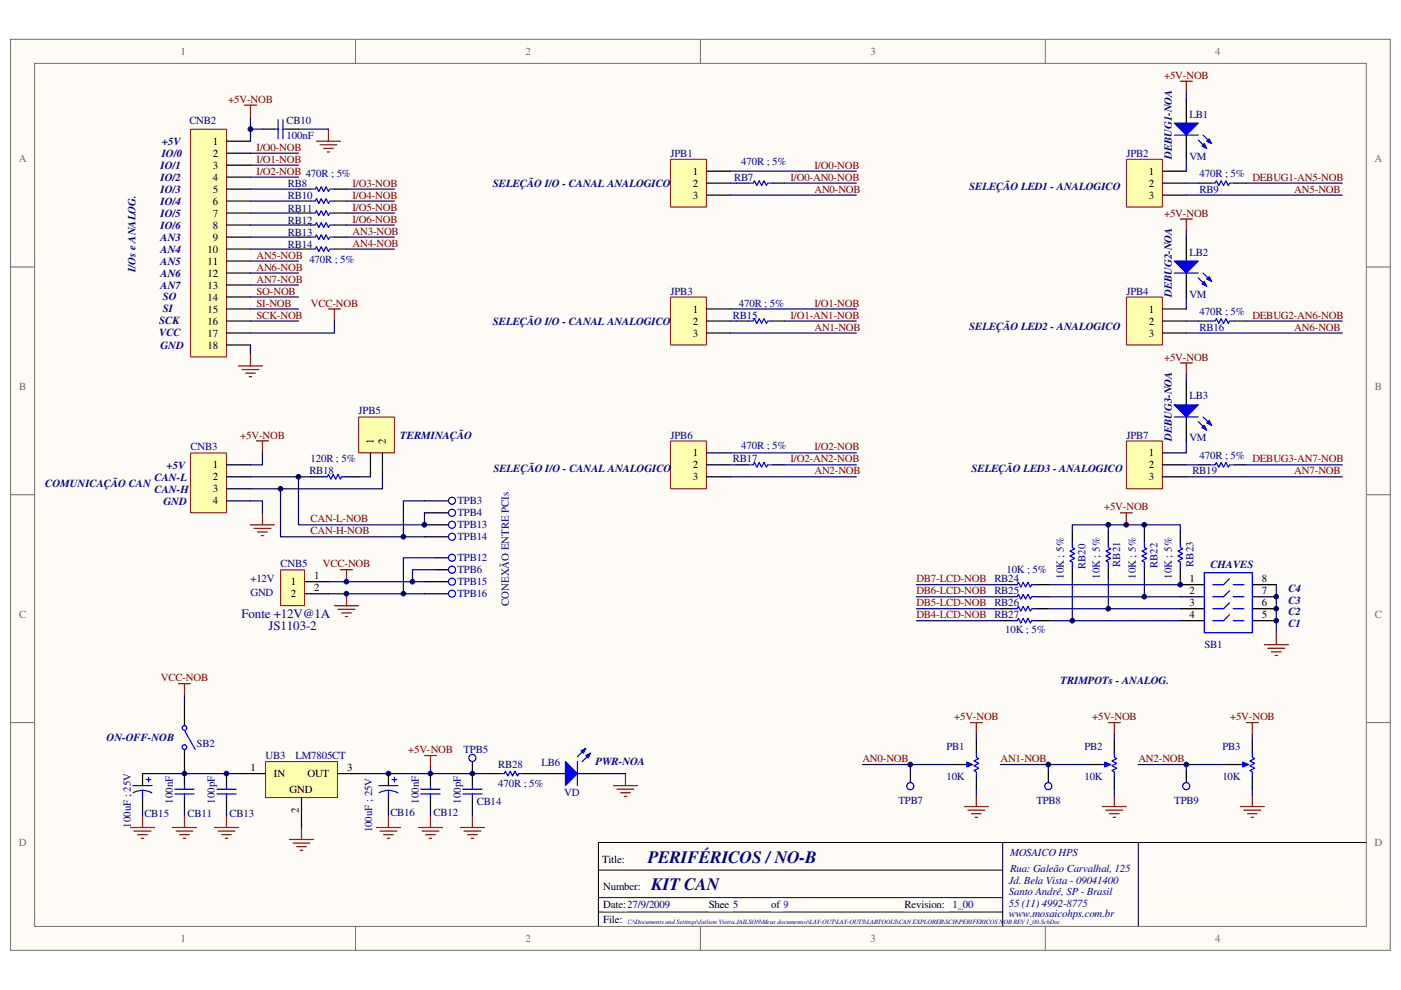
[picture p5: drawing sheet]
<svg xmlns="http://www.w3.org/2000/svg" width="297mm" height="210mm" viewBox="0 0 297 210" stroke-linecap="round" stroke-linejoin="round" font-family="sans-serif">
<path d="M2.3 8.4h292.5v193.2h-292.5z" fill="#fffcf8"/>
<path d="M2.2 8.3h292.6v193.3h-292.6z" fill="none" stroke="#706f64" stroke-width=".21"/>
<path d="M7.4 13.5h282.3v183h-282.3z" fill="#fffcf8"/>
<g fill="none" stroke="#706f64" stroke-width=".21">
<path d="M7.3 13.4h282.4v183.1h-282.4zM75.4 8.3v5.1M148.5 8.3v5.1M221.6 8.3v5.1M2.2 56.6h5.1M289.7 56.6h5.1M2.2 104.9h5.1M289.7 104.9h5.1M2.2 153.3h5.1M289.7 153.3h5.1M75.4 196.5v5.1M148.5 196.5v5.1"/>
<path d="M221.6 196.5v5.1"/>
</g>
<path d="M127.7 181h5v2.5h-5z" fill="#fff"/>
<path d="M127.7 181h5v2.5h-5z" fill="none" stroke="#fff" stroke-width=".21"/>
<path d="M127.9 186.9h8.9v2.5h-8.9z" fill="#fff"/>
<path d="M127.9 186.9h8.9v2.5h-8.9z" fill="none" stroke="#fff" stroke-width=".21"/>
<path d="M127.9 193.7h5.1v2.5h-5.1z" fill="#fff"/>
<path d="M127.9 193.7h5.1v2.5h-5.1z" fill="none" stroke="#fff" stroke-width=".21"/>
<path d="M212.6 178.7v17.8M241.3 178.7v17.8M289.7 178.7h-162.8v17.8M126.9 184.6h85.7M126.9 190.4h85.7M126.9 193.4h85.7" fill="none" stroke="#000" stroke-width=".21"/>
<path d="M127.9 190.7h5.1v2.5h-5.1z" fill="#fff"/>
<path d="M127.9 190.7h5.1v2.5h-5.1z" fill="none" stroke="#fff" stroke-width=".21"/>
<path d="M150.3 190.7h5.1v2.5h-5.1z" fill="#fff"/>
<path d="M150.3 190.7h5.1v2.5h-5.1z" fill="none" stroke="#fff" stroke-width=".21"/>
<path d="M163.6 190.7h2.4v2.5h-2.4z" fill="#fff"/>
<path d="M163.5 190.7h2.5v2.5h-2.5z" fill="none" stroke="#fff" stroke-width=".21"/>
<path d="M191.8 190.7h9.3v2.5h-9.3z" fill="#fff"/>
<path d="M191.8 190.7h9.3v2.5h-9.3z" fill="none" stroke="#fff" stroke-width=".21"/>
<path d="M243.9 184h43.2v7.4h-43.2z" fill="none" stroke="#ffffe8" stroke-width=".21"/>
<path d="M65.8 101.1h2.6M73.5 101.1h2.5" fill="none" stroke="#000" stroke-width=".25"/>
<path d="M68.4 101.1h1l.2-.5 .5 1 .6-1 .5 1 .5-1 .5 1 .2-.5h1.1" fill="none" stroke="#00f" stroke-width=".25"/>
<path d="M40.4 96.1h7.6v12.7h-7.6z" fill="#ffffb0"/>
<path d="M40.4 96.1h7.6v12.7h-7.6z" fill="none" stroke="#800000" stroke-width=".21"/>
<path d="M48 98.6h5.1M48 101.1h5.1M48 103.7h5.1M48 106.2h5.1" fill="none" stroke="#000" stroke-width=".25"/>
<path d="M54.4 93.5h2.5M55.6 93.5v2.6M53.1 111.3h5.1M53.9 112.1h3.5M54.6 112.8h2.1M55.4 113.6h.5M55.6 108.8v2.5" fill="none" stroke="#800000" stroke-width=".25"/>
<path d="M55.6 96.1v2.5h-2.5M53.1 106.2h2.5v2.6" fill="none" stroke="#000080" stroke-width=".25"/>
<path d="M76 88.5h7.6v7.6h-7.6z" fill="#ffffb0"/>
<path d="M76 88.5h7.6v7.6h-7.6z" fill="none" stroke="#800000" stroke-width=".21"/>
<path d="M78.5 96.1v5M81.1 96.1v5M90 106.2h5.1M90 108.8h5.1" fill="none" stroke="#000" stroke-width=".25"/>
<path d="M53.1 101.1h12.7M59.5 103.7v10.2h30.5M76 101.1h2.5M81.1 101.1v2.6h-28" fill="none" stroke="#000080" stroke-width=".25"/>
<g fill="none" stroke="#00f" stroke-width=".25">
<circle cx="95.8" cy="106.2" r=".75"/>
<circle cx="95.8" cy="108.8" r=".75"/>
</g>
<path d="M40.4 27.4h7.6v48.3h-7.6z" fill="#ffffb0"/>
<path d="M40.4 27.4h7.6v48.3h-7.6z" fill="none" stroke="#800000" stroke-width=".21"/>
<g fill="none" stroke="#000" stroke-width=".25">
<path d="M48 30h5.1M48 32.5h5.1M48 35h5.1M48 37.6h5.1M55.6 27.4h2.6M60.7 27.4h2.6M48 40.1h5.1M48 42.7h5.1M48 45.2h5.1M48 47.7h5.1M48 50.3h5.1M48 52.8h5.1"/>
<path d="M48 55.4h5.1M48 57.9h5.1M63.3 40.1h2.5M63.3 42.7h2.5M63.3 45.2h2.5M63.3 47.7h2.5M63.3 50.3h2.5M63.3 52.8h2.5M70.9 40.1h2.6M70.9 42.7h2.6M70.9 45.2h2.6M70.9 47.7h2.6"/>
<path d="M70.9 50.3h2.6M70.9 52.8h2.6M48 60.5h5.1M48 63h5.1M48 65.5h5.1M48 68.1h5.1M48 70.6h5.1M48 73.2h5.1M227.3 112.6v2.5M235 112.6v2.5M242.6 112.6v2.5M250.2 112.6v2.5"/>
<path d="M212.1 124h2.5M212.1 126.6h2.5M212.1 129.1h2.5M212.1 131.7h2.5M219.7 124h2.6M219.7 126.6h2.6M219.7 129.1h2.6M219.7 131.7h2.6M227.3 120.2v2.5M235 120.2v2.5M242.6 120.2v2.5M250.2 120.2v2.5"/>
</g>
<g fill="none" stroke="#000080" stroke-width=".25">
<path d="M251.5 19.8v1.2M53.1 24.8v5.2M53.1 27.4h2.5M53.1 32.5h10.2M53.1 35h10.2M53.1 37.6h10.2M63.3 27.4h6.3M53.1 42.7h10.2M53.1 45.2h10.2M53.1 47.7h10.2M53.1 50.3h10.2M53.1 52.8h10.2"/>
<path d="M53.1 55.4h10.2M53.1 57.9h10.2M53.1 40.1h10.2M73.5 42.7h10.1M73.5 45.2h10.1M73.5 47.7h10.1M73.5 50.3h10.1M73.5 52.8h10.1M73.5 40.1h10.1M53.1 60.5h10.2M53.1 63h10.2M53.1 65.5h10.2"/>
<path d="M53.1 68.1h10.2M227.3 112.6v-1.3h22.9v1.3M235 111.3v1.3M242.6 111.3v1.3M194.3 126.6h17.8M194.3 129.1h17.8M194.3 131.7h17.8M194.3 124h17.8M222.3 126.6h27.9M222.3 129.1h27.9M222.3 131.7h27.9M227.3 122.7v9"/>
<path d="M235 122.7v6.4M242.6 122.7v3.9M250.2 122.7v1.3h-27.9M270.6 124v10.2M207 155.8v1.3M236.3 155.8v1.3M265.5 155.8v1.3M182.8 162.2h19.1M207 167.3v1.2M212.1 162.2h19.1M236.3 167.3v1.2M241.3 162.2h19.1"/>
<path d="M265.5 167.3v1.2"/>
</g>
<g fill="none" stroke="#800000" stroke-width=".25">
<path d="M250.2 17.2h2.6M251.5 17.2v2.6M51.8 22.3h2.6M53.1 22.3v2.5M67.1 30h5.1M67.9 30.7h3.5M68.6 31.5h2.1M69.4 32.2h.5M69.6 27.4v2.6M50.6 77.6h5M51.3 78.4h3.6M52.1 79.1h2"/>
<path d="M52.8 79.9h.6M53.1 75.1v2.5M237.5 108.8h2.6M238.8 108.8v2.5M268.1 136.7h5.1M268.8 137.5h3.6M269.6 138.3h2M270.3 139h.6M270.6 134.2v2.5M205.7 153.3h2.6M207 153.3v2.5M235 153.3h2.5"/>
<path d="M236.3 153.3v2.5M264.2 153.3h2.6M265.5 153.3v2.5M204.5 171.1h5M205.2 171.8h3.6M206 172.6h2M206.8 173.4h.5M207 168.5v2.6M233.7 171.1h5.1M234.5 171.8h3.5M235.2 172.6h2.1M236 173.4h.5"/>
<path d="M236.3 168.5v2.6M263 171.1h5.1M263.7 171.8h3.6M264.5 172.6h2M265.3 173.4h.5M265.5 168.5v2.6"/>
</g>
<g fill="none" stroke="#00f" stroke-width=".25">
<path d="M58.2 27.4h.8M59 25.4v4M60 25.4v4M60 27.4h.7M65.8 50.3h1l.3-.5 .5 1 .5-1 .5 1 .5-1 .5 1 .3-.5h1M65.8 52.8h1l.3-.5 .5 1 .5-1 .5 1 .5-1 .5 1 .3-.5h1M65.8 40.1h1l.3-.5 .5 1 .5-1 .5 1 .5-1 .5 1 .3-.5h1M65.8 42.7h1l.3-.6 .5 1.1 .5-1.1 .5 1.1 .5-1.1 .5 1.1 .3-.5h1M65.8 45.2h1l.3-.5 .5 1 .5-1 .5 1 .5-1 .5 1 .3-.5h1M65.8 47.7h1l.3-.5 .5 1 .5-1 .5 1 .5-1 .5 1 .3-.5h1M227.3 115.1v1l.6 .3-1.1 .5 1.1 .5-1.1 .5 1.1 .5-1.1 .5 .5 .3v1M235 115.1v1l.5 .3-1 .5 1 .5-1 .5 1 .5-1 .5 .5 .3v1"/>
<path d="M242.6 115.1v1l.5 .3-1 .5 1 .5-1 .5 1 .5-1 .5 .5 .3v1M250.2 115.1v1l.6 .3-1.1 .5 1.1 .5-1.1 .5 1.1 .5-1.1 .5 .5 .3v1M214.6 124h1.1l.2-.5 .5 1 .5-1 .5 1 .5-1 .6 1 .2-.5h1M214.6 126.6h1.1l.2-.5 .5 1 .5-1 .5 1 .5-1 .6 1 .2-.5h1M214.6 129.1h1.1l.2-.5 .5 1 .5-1 .5 1 .5-1 .6 1 .2-.5h1M214.6 131.7h1.1l.2-.6 .5 1.1 .5-1.1 .5 1.1 .5-1.1 .6 1.1 .2-.5h1"/>
</g>
<path d="M238.8 33.8h7.6v10.1h-7.6z" fill="#ffffb0"/>
<path d="M238.8 33.8h7.6v10.1h-7.6z" fill="none" stroke="#800000" stroke-width=".21"/>
<path d="M246.4 36.3h5.1M246.4 38.8h5.1M254.1 38.8h2.5M261.7 38.8h2.5M246.4 41.4h5.1" fill="none" stroke="#000" stroke-width=".25"/>
<path d="M251.5 33.8v2.5M251.5 38.8h2.6M264.2 38.8h20.4M251.5 49v1.3M251.5 41.4h33.1" fill="none" stroke="#000080" stroke-width=".25"/>
<path d="M256.6 38.8h1l.3-.5 .5 1 .5-1 .5 1 .5-1 .5 1 .3-.5h1" fill="none" stroke="#00f" stroke-width=".25"/>
<path d="M250.2 46.5h2.6M251.5 46.5v2.5" fill="none" stroke="#800000" stroke-width=".25"/>
<path d="M238.8 63h7.6v10.2h-7.6z" fill="#ffffb0"/>
<path d="M238.8 63h7.6v10.2h-7.6z" fill="none" stroke="#800000" stroke-width=".21"/>
<path d="M246.4 65.5h5.1M246.4 68.1h5.1M246.4 70.6h5.1M254.1 68.1h2.5M261.7 68.1h2.5" fill="none" stroke="#000" stroke-width=".25"/>
<path d="M251.5 63v2.5M251.5 79.5v1.3M251.5 68.1h2.6M251.5 70.6h33.1M264.2 68.1h20.4" fill="none" stroke="#000080" stroke-width=".25"/>
<path d="M256.6 68.1h1l.3-.5 .5 1 .5-1 .5 1 .5-1 .5 1 .3-.5h1" fill="none" stroke="#00f" stroke-width=".25"/>
<path d="M250.2 77h2.6M251.5 77v2.5" fill="none" stroke="#800000" stroke-width=".25"/>
<path d="M238.8 93.6h7.6v10.1h-7.6z" fill="#ffffb0"/>
<path d="M238.8 93.5h7.6v10.2h-7.6z" fill="none" stroke="#800000" stroke-width=".21"/>
<path d="M246.4 96.1h5.1M246.4 98.6h5.1M254.1 98.6h2.5M261.7 98.6h2.5M246.4 101.1h5.1" fill="none" stroke="#000" stroke-width=".25"/>
<path d="M251.5 93.5v2.6M251.5 98.6h2.6M264.2 98.6h20.4M251.5 101.1h33.1" fill="none" stroke="#000080" stroke-width=".25"/>
<path d="M256.6 98.6h1l.3-.5 .5 1 .5-1 .5 1 .5-1 .5 1 .3-.5h1" fill="none" stroke="#00f" stroke-width=".25"/>
<path d="M142.2 33.8h7.6v10.1h-7.6z" fill="#ffffb0"/>
<path d="M142.2 33.8h7.6v10.1h-7.6z" fill="none" stroke="#800000" stroke-width=".21"/>
<path d="M149.8 36.3h5.1M149.8 38.8h5.1M149.8 41.4h5.1" fill="none" stroke="#000" stroke-width=".25"/>
<path d="M154.9 36.3h26.7M154.9 41.4h26.7" fill="none" stroke="#000080" stroke-width=".25"/>
<path d="M142.2 63h7.6v10.2h-7.6z" fill="#ffffb0"/>
<path d="M142.2 63h7.6v10.2h-7.6z" fill="none" stroke="#800000" stroke-width=".21"/>
<path d="M149.8 65.5h5.1M149.8 68.1h5.1M149.8 70.6h5.1" fill="none" stroke="#000" stroke-width=".25"/>
<path d="M154.9 65.5h26.7M154.9 70.6h26.7" fill="none" stroke="#000080" stroke-width=".25"/>
<path d="M142.2 93.6h7.6v10.1h-7.6z" fill="#ffffb0"/>
<path d="M142.2 93.5h7.6v10.2h-7.6z" fill="none" stroke="#800000" stroke-width=".21"/>
<g fill="none" stroke="#000" stroke-width=".25">
<path d="M156.1 38.8h2.6M163.8 38.8h2.5M156.1 68.1h2.6M163.8 68.1h2.5M149.8 96.1h5.1M149.8 98.6h5.1M156.1 98.6h2.6M163.8 98.6h2.5M149.8 101.1h5.1M207 157.1v2.5M30.2 164.1v2.5M30.2 169.2v2.5"/>
<path d="M39.1 164.1v2.5M39.1 169.2v2.5M48 164.1v2.5M48 169.2v2.5M82.4 164.1v2.5M82.4 169.2v2.5M91.3 164.1v2.5M91.3 169.2v2.5M100.2 164.1v2.5M100.2 169.2v2.5M103.4 164.1h2.5M111 164.1h2.5"/>
<path d="M207 164.7v2.6"/>
</g>
<g fill="none" stroke="#000080" stroke-width=".25">
<path d="M154.9 38.8h1.2M166.3 38.8h15.3M154.9 68.1h1.2M166.3 68.1h15.3M154.9 96.1h26.7M154.9 98.6h1.2M166.3 98.6h15.3M154.9 101.1h26.7M30.2 164.1h21M30.2 171.7v1.3M39.1 171.7v1.3M48 171.7v1.3"/>
<path d="M63.9 174.2v1.3M76.6 164.1h26.8M82.4 171.7v1.3M91.3 162.8v1.3M91.3 171.7v1.3M113.5 164.1h1.3M127.5 164.1h5.1"/>
</g>
<g fill="none" stroke="#00f" stroke-width=".25">
<path d="M158.7 38.8h1l.3-.5 .5 1 .5-1 .5 1 .5-1 .5 1 .2-.5h1.1M158.7 68.1h1l.3-.5 .5 1 .5-1 .5 1 .5-1 .5 1 .2-.5h1.1M158.7 98.6h1l.3-.5 .5 1 .5-1 .5 1 .5-1 .5 1 .2-.5h1.1M28.2 166.6h4.1M30.2 167.6l1.2 .2 .8 .4M30.2 167.6l-.8 .1-1.2 .4M30.2 167.6v1.6M31 165.4h1M31.5 164.8v1.1M37.1 167.4h4M37.1 168.4h4M39.1 166.6v.8"/>
<path d="M39.1 168.4v.8M46 167.4h4.1M46 168.4h4.1M48 166.6v.8M48 168.4v.8M80.3 166.6h4.1M82.4 167.6l1.2 .2 .7 .4M82.4 167.6l-1.3 .2-.7 .3M82.4 167.6v1.6M83.1 165.4h1M83.6 164.8v1.1M89.2 167.4h4.1"/>
<path d="M89.2 168.4h4.1M91.3 166.6v.8M91.3 168.4v.8M98.1 167.4h4.1M98.1 168.4h4.1M100.2 166.6v.8M100.2 168.4v.8M105.9 164.1h1l.3-.5 .5 1 .5-1 .5 1 .5-1 .5 1 .3-.5h1M204.5 162.2h1.2"/>
</g>
<g fill="none" stroke="#800000" stroke-width=".25">
<path d="M37.8 145h2.6M39.1 145v2.6M27.7 175.5h5.1M28.4 176.3h3.6M29.2 177h2M29.9 177.8h.6M30.2 173v2.5M36.6 175.5h5.1M37.3 176.3h3.6M38.1 177h2M38.9 177.8h.5M39.1 173v2.5"/>
<path d="M45.5 175.5h5.1M46.2 176.3h3.6M47 177h2M47.8 177.8h.5M48 173v2.5M61.4 178.1h5.1M62.1 178.8h3.6M62.9 179.6h2M63.9 175.5v2.6M79.8 175.5h5.1M80.6 176.3h3.5M81.3 177h2.1"/>
<path d="M82.1 177.8h.5M82.4 173v2.5M88.7 175.5h5.1M89.5 176.3h3.5M90 160.3h2.5M90.3 177h2M91 177.8h.5M91.3 160.3v2.5M91.3 173v2.5M97.6 175.5h5.1M98.4 176.3h3.6M99.1 177h2.1"/>
<path d="M99.9 177.8h.5M100.2 173v2.5M130.1 166.6h5M130.8 167.4h3.6M131.6 168.1h2M132.4 168.9h.5M132.6 164.1v2.5M63.7 180.3h.5"/>
</g>
<path d="M205 161.6l1.2 .6-1.2 .5z" fill="#00f"/>
<path d="M207 159.6v1l.5 .3-1 .5 1 .5-1 .5 1 .5-1 .5 .5 .3v1M205 161.6l1.2 .6-1.2 .5zM233.7 162.2h1.3" fill="none" stroke="#00f" stroke-width=".25"/>
<path d="M236.3 157.1v2.5M201.9 162.2h2.6M236.3 164.7v2.6" fill="none" stroke="#000" stroke-width=".25"/>
<path d="M234.2 161.6l1.3 .6-1.3 .5z" fill="#00f"/>
<path d="M236.3 159.6v1l.5 .3-1 .5 1 .5-1 .5 1 .5-1 .5 .5 .3v1M234.2 161.6l1.3 .6-1.3 .5zM263 162.2h1.2" fill="none" stroke="#00f" stroke-width=".25"/>
<path d="M265.5 157.1v2.5M231.2 162.2h2.5M265.5 164.7v2.6" fill="none" stroke="#000" stroke-width=".25"/>
<path d="M263.5 161.6l1.2 .6-1.2 .5z" fill="#00f"/>
<path d="M265.5 159.6v1l.5 .3-1 .5 1 .5-1 .5 1 .5-1 .5 .5 .3v1M263.5 161.6l1.2 .6-1.2 .5z" fill="none" stroke="#00f" stroke-width=".25"/>
<path d="M114.8 164.1h5.1M122.4 164.1h5.1M260.4 162.2h2.6" fill="none" stroke="#000" stroke-width=".25"/>
<path d="M119.9 161.5l2.5 2.6-2.5 2.5z" fill="#00f"/>
<path d="M124.2 158.7l-1.8 1.8M125.2 159.7l-1.8 1.8M119.9 161.5l2.5 2.6-2.5 2.5z" fill="none" stroke="#00f" stroke-width=".25"/>
<path d="M124.2 160.3l1-.6-.5 1.1z" fill="#00f"/>
<path d="M124.2 160.3l1-.6-.5 1.1z" fill="none" stroke="#00f" stroke-width=".25"/>
<path d="M123.2 159.2l1-.5-.5 1z" fill="#00f"/>
<path d="M123.2 159.2l1-.5-.5 1zM122.4 161.5v5.1" fill="none" stroke="#00f" stroke-width=".25"/>
<path d="M251.5 21v5.1M251.5 28.7v5.1" fill="none" stroke="#000" stroke-width=".25"/>
<path d="M249 26.1h5.1l-2.6 2.6z" fill="#00f"/>
<path d="M249 26.1h5.1l-2.6 2.6zM254.1 29.7l1.7 1.8M255.1 28.7l1.8 1.8" fill="none" stroke="#00f" stroke-width=".25"/>
<path d="M254.8 31l.5-.5 .5 1z" fill="#00f"/>
<path d="M254.8 31l.5-.5 .5 1z" fill="none" stroke="#00f" stroke-width=".25"/>
<path d="M255.8 30l.6-.6 .5 1.1z" fill="#00f"/>
<path d="M249 28.7h5.1M255.8 30l.6-.6 .5 1.1z" fill="none" stroke="#00f" stroke-width=".25"/>
<path d="M251.5 50.3v5.1M251.5 57.9v5.1" fill="none" stroke="#000" stroke-width=".25"/>
<path d="M249 55.4h5.1l-2.6 2.5z" fill="#00f"/>
<path d="M249 55.4h5.1l-2.6 2.5zM254.1 58.9l1.7 1.8M255.1 57.9l1.8 1.8" fill="none" stroke="#00f" stroke-width=".25"/>
<path d="M254.8 60.2l.5-.5 .5 1z" fill="#00f"/>
<path d="M254.8 60.2l.5-.5 .5 1z" fill="none" stroke="#00f" stroke-width=".25"/>
<path d="M255.8 59.2l.6-.5 .5 1z" fill="#00f"/>
<path d="M249 57.9h5.1M255.8 59.2l.6-.5 .5 1z" fill="none" stroke="#00f" stroke-width=".25"/>
<path d="M251.5 80.8v5.1M251.5 88.4v5.1" fill="none" stroke="#000" stroke-width=".25"/>
<path d="M249 85.9h5.1l-2.6 2.5z" fill="#00f"/>
<path d="M249 85.9h5.1l-2.6 2.5zM254.1 89.5l1.7 1.7M255.1 88.4l1.8 1.8" fill="none" stroke="#00f" stroke-width=".25"/>
<path d="M254.8 90.7l.5-.5 .5 1z" fill="#00f"/>
<path d="M254.8 90.7l.5-.5 .5 1z" fill="none" stroke="#00f" stroke-width=".25"/>
<path d="M255.8 89.7l.6-.5 .5 1z" fill="#00f"/>
<path d="M249 88.4h5.1M255.8 89.7l.6-.5 .5 1z" fill="none" stroke="#00f" stroke-width=".25"/>
<path d="M56.3 161.6h15.2v7.6h-15.2z" fill="#ffffb0"/>
<path d="M56.3 161.5h15.2v7.7h-15.2z" fill="none" stroke="#800000" stroke-width=".21"/>
<g fill="none" stroke="#000" stroke-width=".25">
<path d="M92.5 120.8h2.6M250.2 124h5.1M250.2 126.6h5.1M250.2 129.1h5.1M250.2 131.7h5.1M265.5 124h5.1M265.5 126.6h5.1M265.5 129.1h5.1M265.5 131.7h5.1M51.2 164.1h5.1M63.9 169.2v5M71.5 164.1h5.1"/>
<path d="M100.2 161.5v2.6M193 163.4v2.6M222.3 163.4v2.6M251.5 163.4v2.6"/>
</g>
<g fill="none" stroke="#00f" stroke-width=".25">
<path d="M255.3 121.5h10.2v12.7h-10.2zM260.7 130.4l-1.3 1.3h-2.3M260.7 127.8l-1.3 1.3h-2.3M260.7 125.3l-1.3 1.3h-2.3M260.7 122.7l-1.3 1.3h-2.3M261.4 131.7h2.3M261.4 129.1h2.3M261.4 126.6h2.3M261.4 124h2.3"/>
<circle cx="95.8" cy="120.8" r=".75"/>
<circle cx="100.1" cy="160.8" r=".75"/>
<circle cx="193" cy="166.7" r=".75"/>
<circle cx="222.3" cy="166.7" r=".75"/>
<circle cx="251.5" cy="166.7" r=".75"/>
</g>
<path d="M100.2 171.7v1.3M193 162.2v1.2M222.3 162.2v1.2M251.5 162.2v1.2" fill="none" stroke="#000080" stroke-width=".25"/>
<path d="M59.5 120.9h5.1v7.6h-5.1z" fill="#ffffb0"/>
<path d="M59.5 120.9h5.1v7.6h-5.1z" fill="none" stroke="#800000" stroke-width=".21"/>
<path d="M90 113.9h5.1M90 111.3h5.1M92.5 118.3h2.6M64.6 123.4h5M64.6 125.9h5M90 123.4h5.1M90 125.9h5.1M39.1 148.8v5.1M39.1 159v5.1" fill="none" stroke="#000" stroke-width=".25"/>
<path d="M69.6 65.5h2.6M70.9 65.5v2.6M70.9 128.5h5.1M71.7 129.2h3.5M72.2 120.8h2.5M72.4 130h2.1M73.2 130.8h.5M73.5 120.8v2.6M73.5 125.9v2.6" fill="none" stroke="#800000" stroke-width=".25"/>
<path d="M53.1 73.2v1.9M70.9 68.1v2.5h-17.8M63.3 101.1v10.2h26.7v-2.5M90 106.2h-4.5v7.7M92.5 118.3h-7v7.6M69.6 123.4h20.4M69.6 125.9h20.4M92.5 120.8h-5v2.6M39.1 147.6v1.2" fill="none" stroke="#000080" stroke-width=".25"/>
<g fill="none" stroke="#00f" stroke-width=".25">
<path d="M39.1 154.9l2.3 4.1"/>
<circle cx="95.8" cy="118.3" r=".75"/>
<circle cx="95.8" cy="113.8" r=".75"/>
<circle cx="95.8" cy="111.3" r=".75"/>
<circle cx="95.8" cy="123.4" r=".75"/>
<circle cx="95.8" cy="125.9" r=".75"/>
<circle cx="39.1" cy="158.5" r=".49"/>
<circle cx="39.1" cy="154.4" r=".49"/>
</g>
<circle cx="39.1" cy="164.1" r=".49" fill="#000080"/>
<circle cx="39.1" cy="164.1" r=".49" fill="none" stroke="#000080" stroke-width=".21"/>
<circle cx="48" cy="164.1" r=".5" fill="#000080"/>
<circle cx="48" cy="164.1" r=".5" fill="none" stroke="#000080" stroke-width=".21"/>
<circle cx="53.1" cy="27.4" r=".49" fill="#000080"/>
<circle cx="53.1" cy="27.4" r=".49" fill="none" stroke="#000080" stroke-width=".21"/>
<circle cx="59.4" cy="103.7" r=".49" fill="#000080"/>
<circle cx="59.4" cy="103.7" r=".49" fill="none" stroke="#000080" stroke-width=".21"/>
<circle cx="63.3" cy="101.1" r=".5" fill="#000080"/>
<circle cx="63.3" cy="101.1" r=".5" fill="none" stroke="#000080" stroke-width=".21"/>
<circle cx="73.4" cy="125.9" r=".49" fill="#000080"/>
<circle cx="73.4" cy="125.9" r=".49" fill="none" stroke="#000080" stroke-width=".21"/>
<circle cx="73.4" cy="123.4" r=".49" fill="#000080"/>
<circle cx="73.4" cy="123.4" r=".49" fill="none" stroke="#000080" stroke-width=".21"/>
<circle cx="82.4" cy="164.1" r=".49" fill="#000080"/>
<circle cx="82.4" cy="164.1" r=".49" fill="none" stroke="#000080" stroke-width=".21"/>
<circle cx="85.5" cy="125.9" r=".49" fill="#000080"/>
<circle cx="85.5" cy="125.9" r=".49" fill="none" stroke="#000080" stroke-width=".21"/>
<circle cx="85.5" cy="113.8" r=".49" fill="#000080"/>
<circle cx="85.5" cy="113.8" r=".49" fill="none" stroke="#000080" stroke-width=".21"/>
<circle cx="87.4" cy="123.4" r=".49" fill="#000080"/>
<circle cx="87.4" cy="123.4" r=".49" fill="none" stroke="#000080" stroke-width=".21"/>
<circle cx="90" cy="111.3" r=".5" fill="#000080"/>
<circle cx="90" cy="111.3" r=".5" fill="none" stroke="#000080" stroke-width=".21"/>
<circle cx="91.3" cy="164.1" r=".5" fill="#000080"/>
<circle cx="91.3" cy="164.1" r=".5" fill="none" stroke="#000080" stroke-width=".21"/>
<circle cx="100.2" cy="164.1" r=".49" fill="#000080"/>
<circle cx="100.2" cy="164.1" r=".49" fill="none" stroke="#000080" stroke-width=".21"/>
<circle cx="193" cy="162.1" r=".5" fill="#000080"/>
<circle cx="193" cy="162.1" r=".5" fill="none" stroke="#000080" stroke-width=".21"/>
<circle cx="222.3" cy="162.1" r=".5" fill="#000080"/>
<circle cx="222.3" cy="162.1" r=".5" fill="none" stroke="#000080" stroke-width=".21"/>
<circle cx="227.3" cy="131.6" r=".49" fill="#000080"/>
<circle cx="227.3" cy="131.6" r=".49" fill="none" stroke="#000080" stroke-width=".21"/>
<circle cx="235" cy="129.1" r=".5" fill="#000080"/>
<circle cx="235" cy="129.1" r=".5" fill="none" stroke="#000080" stroke-width=".21"/>
<circle cx="235" cy="111.3" r=".5" fill="#000080"/>
<circle cx="235" cy="111.3" r=".5" fill="none" stroke="#000080" stroke-width=".21"/>
<circle cx="238.8" cy="111.3" r=".49" fill="#000080"/>
<circle cx="238.8" cy="111.3" r=".49" fill="none" stroke="#000080" stroke-width=".21"/>
<circle cx="242.6" cy="126.6" r=".49" fill="#000080"/>
<circle cx="242.6" cy="126.6" r=".49" fill="none" stroke="#000080" stroke-width=".21"/>
<circle cx="242.6" cy="111.3" r=".49" fill="#000080"/>
<circle cx="242.6" cy="111.3" r=".49" fill="none" stroke="#000080" stroke-width=".21"/>
<circle cx="250.2" cy="124" r=".5" fill="#000080"/>
<circle cx="250.2" cy="124" r=".5" fill="none" stroke="#000080" stroke-width=".21"/>
<circle cx="251.5" cy="162.1" r=".49" fill="#000080"/>
<circle cx="251.5" cy="162.1" r=".49" fill="none" stroke="#000080" stroke-width=".21"/>
<circle cx="270.6" cy="131.6" r=".49" fill="#000080"/>
<circle cx="270.6" cy="131.6" r=".49" fill="none" stroke="#000080" stroke-width=".21"/>
<circle cx="270.6" cy="129.1" r=".49" fill="#000080"/>
<circle cx="270.6" cy="129.1" r=".49" fill="none" stroke="#000080" stroke-width=".21"/>
<circle cx="270.6" cy="126.6" r=".49" fill="#000080"/>
<circle cx="270.6" cy="126.6" r=".49" fill="none" stroke="#000080" stroke-width=".21"/>
<g font-size="3.7" fill="#000080">
<text x="137.3" y="183">PERIFÉRICOS / NO-B</text>
<text x="138.1" y="188.8">KIT CAN</text>
</g>
<g font-size="2.8" fill="#000080">
<text x="51.2" y="131">Fonte +12V@1A</text>
<text x="56.9" y="133.5">JS1103-2</text>
</g>
<g font-size="2.3" fill="#706f64">
<text x="38.3" y="11.6">1</text>
<text x="111.4" y="11.6">2</text>
<text x="184.5" y="11.6">3</text>
<text x="257.7" y="11.6">4</text>
<text x="4" y="34.5">A</text>
<text x="291.4" y="34.5">A</text>
<text x="4" y="82.8">B</text>
<text x="291.5" y="82.8">B</text>
<text x="4" y="131.1">C</text>
<text x="291.5" y="131.1">C</text>
<text x="4" y="179.4">D</text>
<text x="291.4" y="179.4">D</text>
<text x="38.3" y="199.8">1</text>
<text x="111.4" y="199.8">2</text>
<text x="184.5" y="199.8">3</text>
<text x="257.7" y="199.8">4</text>
</g>
<g font-size="2.3" fill="#800000">
<text x="246.8" y="16.7">+5V-NOB</text>
<text x="48.4" y="21.8">+5V-NOB</text>
<text x="54.4" y="34.5">I/O1-NOB</text>
<text x="54.4" y="32">I/O0-NOB</text>
<text x="172.7" y="35.8">I/O0-NOB</text>
<text x="54.4" y="37.1">I/O2-NOB 470R ; 5%</text>
<text x="74.7" y="39.6">I/O3-NOB</text>
<text x="167.6" y="38.3">I/O0-AN0-NOB</text>
<text x="172.7" y="40.9">AN0-NOB</text>
<text x="265.5" y="38.3">DEBUG1-AN5-NOB</text>
<text x="274.4" y="40.9">AN5-NOB</text>
<text x="74.7" y="44.7">I/O5-NOB</text>
<text x="74.7" y="47.2">I/O6-NOB</text>
<text x="74.7" y="42.1">I/O4-NOB</text>
<text x="246.8" y="46">+5V-NOB</text>
<text x="74.7" y="49.8">AN3-NOB</text>
<text x="74.7" y="52.3">AN4-NOB</text>
<text x="54.4" y="54.9">AN5-NOB</text>
<text x="54.4" y="57.4">AN6-NOB</text>
<text x="54.4" y="59.9">AN7-NOB</text>
<text x="54.4" y="62.5">SO-NOB</text>
<text x="54.4" y="65">SI-NOB</text>
<text x="65.9" y="65">VCC-NOB</text>
<text x="172.7" y="65">I/O1-NOB</text>
<text x="54.4" y="67.6">SCK-NOB</text>
<text x="167.6" y="67.6">I/O1-AN1-NOB</text>
<text x="172.7" y="70.1">AN1-NOB</text>
<text x="265.5" y="67.6">DEBUG2-AN6-NOB</text>
<text x="274.4" y="70.1">AN6-NOB</text>
<text x="246.8" y="76.5">+5V-NOB</text>
<text x="50.9" y="93">+5V-NOB</text>
<text x="172.7" y="95.5">I/O2-NOB</text>
<text x="167.6" y="98.1">I/O2-AN2-NOB</text>
<text x="172.7" y="100.6">AN2-NOB</text>
<text x="265.5" y="98.1">DEBUG3-AN7-NOB</text>
<text x="274.4" y="100.6">AN7-NOB</text>
<text x="65.8" y="113.3">CAN-H-NOB</text>
<text x="65.8" y="110.8">CAN-L-NOB</text>
<text x="234.1" y="108.2">+5V-NOB</text>
<text x="68.4" y="120.3">VCC-NOB</text>
<text x="194.3" y="123.5">DB7-LCD-NOB</text>
<text x="194.3" y="126">DB6-LCD-NOB</text>
<text x="194.3" y="128.6">DB5-LCD-NOB</text>
<text x="194.3" y="131.1">DB4-LCD-NOB</text>
<text x="34.1" y="144.5">VCC-NOB</text>
<text x="202.3" y="152.8">+5V-NOB</text>
<text x="231.6" y="152.8">+5V-NOB</text>
<text x="260.8" y="152.8">+5V-NOB</text>
<text x="86.6" y="159.7">+5V-NOB</text>
<text x="182.9" y="161.7">AN0-NOB</text>
<text x="212.1" y="161.7">AN1-NOB</text>
<text x="241.4" y="161.7">AN2-NOB</text>
</g>
<g font-size="2.3" fill="#000080">
<text x="40.1" y="26.4">CNB2</text>
<text x="60.7" y="29.4">100nF</text>
<text x="60.7" y="26.2">CB10</text>
<text x="252.2" y="25">LB1</text>
<text x="34" y="35.8">IO/1</text>
<text x="34.3" y="30.7">+5V</text>
<text x="34.3" y="33.3">IO/0</text>
<text x="142.2" y="33.3">JPB1</text>
<text x="157.2" y="35">470R ; 5%</text>
<text x="238.8" y="33.3">JPB2</text>
<text x="248.4" y="33.8" transform="rotate(-90 248.4 33.8)">DEBUG1-NOA</text>
<text x="252.2" y="33.9">VM</text>
<text x="34" y="38.4">IO/2</text>
<text x="34" y="40.9">IO/3</text>
<text x="61" y="39.6">RB8</text>
<text x="104.5" y="39.8">SELEÇÃO I/O - CANAL ANALOGICO</text>
<text x="155.6" y="38.3">RB7</text>
<text x="205.5" y="40.4">SELEÇÃO LED1 - ANALOGICO</text>
<text x="254.3" y="37.6">470R ; 5%</text>
<text x="254.3" y="40.9">RB9</text>
<text x="34" y="43.5">IO/4</text>
<text x="34" y="46">IO/5</text>
<text x="61" y="42.1">RB10</text>
<text x="61" y="44.9">RB11</text>
<text x="61" y="47.5">RB12</text>
<text x="34" y="48.5">IO/6</text>
<text x="34" y="51.1">AN3</text>
<text x="34" y="53.6">AN4</text>
<text x="61" y="52.6">RB14</text>
<text x="61" y="50">RB13</text>
<text x="28.7" y="57.7" transform="rotate(-90 28.7 57.7)">I/Os e ANALOG.</text>
<text x="34" y="56.2">AN5</text>
<text x="34" y="58.7">AN6</text>
<text x="65.6" y="55.7">470R ; 5%</text>
<text x="252.2" y="54.2">LB2</text>
<text x="34" y="61.3">AN7</text>
<text x="34.5" y="63.5">SO</text>
<text x="142.2" y="62.5">JPB3</text>
<text x="156.7" y="65">470R ; 5%</text>
<text x="238.8" y="62.5">JPB4</text>
<text x="248.4" y="63" transform="rotate(-90 248.4 63)">DEBUG2-NOA</text>
<text x="252.2" y="63.1">VM</text>
<text x="33.8" y="68.6">SCK</text>
<text x="33.8" y="71.2">VCC</text>
<text x="34.5" y="66.1">SI</text>
<text x="104.5" y="69">SELEÇÃO I/O - CANAL ANALOGICO</text>
<text x="155.4" y="67.6">RB15</text>
<text x="205.5" y="69.9">SELEÇÃO LED2 - ANALOGICO</text>
<text x="254.3" y="66.8">470R ; 5%</text>
<text x="254.3" y="70.1">RB16</text>
<text x="34" y="74">GND</text>
<text x="76" y="87.9">JPB5</text>
<text x="252.2" y="84.7">LB3</text>
<text x="40.4" y="95.5">CNB3</text>
<text x="84.9" y="93">TERMINAÇÃO</text>
<text x="142.2" y="93">JPB6</text>
<text x="157.2" y="95.3">470R ; 5%</text>
<text x="238.8" y="93">JPB7</text>
<text x="248.4" y="93.5" transform="rotate(-90 248.4 93.5)">DEBUG3-NOA</text>
<text x="252.2" y="93.6">VM</text>
<text x="32.8" y="101.9">CAN-L</text>
<text x="35.3" y="99.4">+5V</text>
<text x="65.6" y="100.6">RB18</text>
<text x="65.8" y="98.1">120R ; 5%</text>
<text x="104.6" y="100">SELEÇÃO I/O - CANAL ANALOGICO</text>
<text x="155.4" y="98.1">RB17</text>
<text x="206" y="100.2">SELEÇÃO LED3 - ANALOGICO</text>
<text x="252.8" y="100.6">RB19</text>
<text x="254.3" y="97.3">470R ; 5%</text>
<text x="9.6" y="103.2">COMUNICAÇÃO CAN</text>
<text x="32.8" y="104.5">CAN-H</text>
<text x="34.7" y="107">GND</text>
<text x="97" y="107">TPB3</text>
<text x="97" y="109.5">TPB4</text>
<text x="97" y="112.1">TPB13</text>
<text x="97" y="119.1">TPB12</text>
<text x="97" y="114.6">TPB14</text>
<text x="53.1" y="123.4">+12V</text>
<text x="59.5" y="120.3">CNB5</text>
<text x="97" y="121.6">TPB6</text>
<text x="97" y="124.1">TPB15</text>
<text x="210.8" y="123.5">RB24</text>
<text x="213.4" y="121.5">10K ; 5%</text>
<text x="225.5" y="122.8" transform="rotate(-90 225.5 122.8)">10K ; 5%</text>
<text x="230.1" y="120.7" transform="rotate(-90 230.1 120.7)">RB20</text>
<text x="233.2" y="122.8" transform="rotate(-90 233.2 122.8)">10K ; 5%</text>
<text x="237.5" y="120.2" transform="rotate(-90 237.5 120.2)">RB21</text>
<text x="240.8" y="122.8" transform="rotate(-90 240.8 122.8)">10K ; 5%</text>
<text x="245.4" y="120.5" transform="rotate(-90 245.4 120.5)">RB22</text>
<text x="248.4" y="122.8" transform="rotate(-90 248.4 122.8)">10K ; 5%</text>
<text x="253" y="120.2" transform="rotate(-90 253 120.2)">RB23</text>
<text x="256.6" y="120.5">CHAVES</text>
<text x="273.2" y="125.6">C4</text>
<text x="53.1" y="126.4">GND</text>
<text x="97" y="126.7">TPB16</text>
<text x="107.9" y="128.5" transform="rotate(-90 107.9 128.5)">CONEXÃO ENTRE PCIs</text>
<text x="210.8" y="131.1">RB27</text>
<text x="210.8" y="126">RB25</text>
<text x="210.8" y="128.6">RB26</text>
<text x="273.2" y="130.4">C2</text>
<text x="273.2" y="128.1">C3</text>
<text x="213.1" y="134.2">10K ; 5%</text>
<text x="255.4" y="137.5">SB1</text>
<text x="273.2" y="132.9">C1</text>
<text x="224.8" y="145.2">TRIMPOTs - ANALOG.</text>
<text x="22.6" y="157.2">ON-OFF-NOB</text>
<text x="41.7" y="158.5">SB2</text>
<text x="56.3" y="161">UB3</text>
<text x="62.6" y="161">LM7805CT</text>
<text x="98.3" y="159.7">TPB5</text>
<text x="200.7" y="159.1">PB1</text>
<text x="229.9" y="159.1">PB2</text>
<text x="259.2" y="159.1">PB3</text>
<text x="105.6" y="166.9">470R ; 5%</text>
<text x="105.6" y="162.8">RB28</text>
<text x="114.8" y="162.5">LB6</text>
<text x="126.3" y="162.3">PWR-NOA</text>
<text x="200.7" y="165.5">10K</text>
<text x="229.9" y="165.5">10K</text>
<text x="259.2" y="165.5">10K</text>
<text x="30.6" y="173.2">CB15</text>
<text x="36.7" y="170.4" transform="rotate(-90 36.7 170.4)">100nF</text>
<text x="39.8" y="173.2">CB11</text>
<text x="45.6" y="170.4" transform="rotate(-90 45.6 170.4)">100pF</text>
<text x="48.7" y="173.2">CB13</text>
<text x="82.8" y="173">CB16</text>
<text x="88.8" y="170.4" transform="rotate(-90 88.8 170.4)">100nF</text>
<text x="91.9" y="173">CB12</text>
<text x="97.7" y="170.4" transform="rotate(-90 97.7 170.4)">100pF</text>
<text x="101.1" y="170.7">CB14</text>
<text x="119.6" y="168.9">VD</text>
<text x="190.5" y="170.6">TPB7</text>
<text x="219.7" y="170.6">TPB8</text>
<text x="249" y="170.6">TPB9</text>
<text x="27.8" y="175.5" transform="rotate(-90 27.8 175.5)">100uF ; 25V</text>
<text x="78.9" y="176.6" transform="rotate(-90 78.9 176.6)">100uF ; 25V</text>
<text x="214.1" y="181.5">MOSAICO HPS</text>
<text x="214.1" y="185">Rua: Galeão Carvalhal, 125</text>
<text x="213.9" y="187.6">Jd. Bela Vista - 09041400</text>
<text x="213.9" y="189.9">Santo André, SP - Brasil</text>
<text x="133" y="192.7">27/9/2009</text>
<text x="155.4" y="192.7">5</text>
<text x="166.1" y="192.7">9</text>
<text x="201.9" y="192.7">1_00</text>
<text x="213.9" y="192.4">55 (11) 4992-8775</text>
<text x="213.9" y="194.5">www.mosaicohps.com.br</text>
</g>
<g font-size="2.3">
<text x="45.1" y="30.7">1</text>
<text x="45.1" y="33.3">2</text>
<text x="45.1" y="35.8">3</text>
<text x="45.1" y="38.3">4</text>
<text x="45.1" y="40.9">5</text>
<text x="146.9" y="37.1">1</text>
<text x="146.9" y="39.6">2</text>
<text x="243.5" y="37.1">1</text>
<text x="243.5" y="39.6">2</text>
<text x="45.1" y="43.4">6</text>
<text x="45.1" y="46">7</text>
<text x="146.9" y="42.1">3</text>
<text x="243.5" y="42.1">3</text>
<text x="44" y="53.6">10</text>
<text x="45.1" y="48.5">8</text>
<text x="45.1" y="51">9</text>
<text x="44" y="56.1">11</text>
<text x="44" y="58.7">12</text>
<text x="44" y="61.2">13</text>
<text x="44" y="63.8">14</text>
<text x="44" y="66.3">15</text>
<text x="44" y="68.8">16</text>
<text x="44" y="71.4">17</text>
<text x="146.9" y="66.3">1</text>
<text x="146.9" y="68.8">2</text>
<text x="146.9" y="71.4">3</text>
<text x="243.5" y="66.3">1</text>
<text x="243.5" y="68.8">2</text>
<text x="243.5" y="71.4">3</text>
<text x="44" y="73.9">18</text>
<text x="79.3" y="94.3" transform="rotate(-90 79.3 94.3)">1</text>
<text x="81.8" y="94.3" transform="rotate(-90 81.8 94.3)">2</text>
<text x="45.1" y="99.4">1</text>
<text x="45.1" y="101.9">2</text>
<text x="146.9" y="96.8">1</text>
<text x="146.9" y="99.4">2</text>
<text x="146.9" y="101.9">3</text>
<text x="243.5" y="96.8">1</text>
<text x="243.5" y="99.4">2</text>
<text x="243.5" y="101.9">3</text>
<text x="45.1" y="104.4">3</text>
<text x="45.1" y="107">4</text>
<text x="61.7" y="124.1">1</text>
<text x="66.6" y="122.9">1</text>
<text x="66.6" y="125.4">2</text>
<text x="252.2" y="123.5">1</text>
<text x="267.6" y="123.5">8</text>
<text x="61.7" y="126.7">2</text>
<text x="252.2" y="126">2</text>
<text x="252.2" y="128.6">3</text>
<text x="252.2" y="131.1">4</text>
<text x="267.6" y="131.1">5</text>
<text x="267.6" y="128.6">6</text>
<text x="267.6" y="126">7</text>
<text x="53.1" y="163.6">1</text>
<text x="58.1" y="164.8">IN</text>
<text x="65.2" y="164.8">OUT</text>
<text x="73.6" y="163.6">3</text>
<text x="61.4" y="168.1">GND</text>
<text x="63.4" y="172.3" transform="rotate(-90 63.4 172.3)">2</text>
<text x="127.7" y="183">Title:</text>
<text x="127.9" y="188.8">Number:</text>
<text x="127.9" y="195.7">File:</text>
<text x="127.9" y="192.6">Date:</text>
<text x="150.3" y="192.6">Shee</text>
<text x="150.3" y="195.1">t</text>
<text x="163.5" y="192.6">of</text>
<text x="191.7" y="192.6">Revision:</text>
</g>
<text font-size="1.4" fill="#000080" x="133" y="195.9">C:\Documents and Settings\Jailson Vieira.JAILSON\Meus documentos\LAY-OUT\LAY-OUTS\LABTOOLS\CAN EXPLORER\SCH\PERIFERICOS NOB REV 1_00.SchDoc</text>
</svg>
